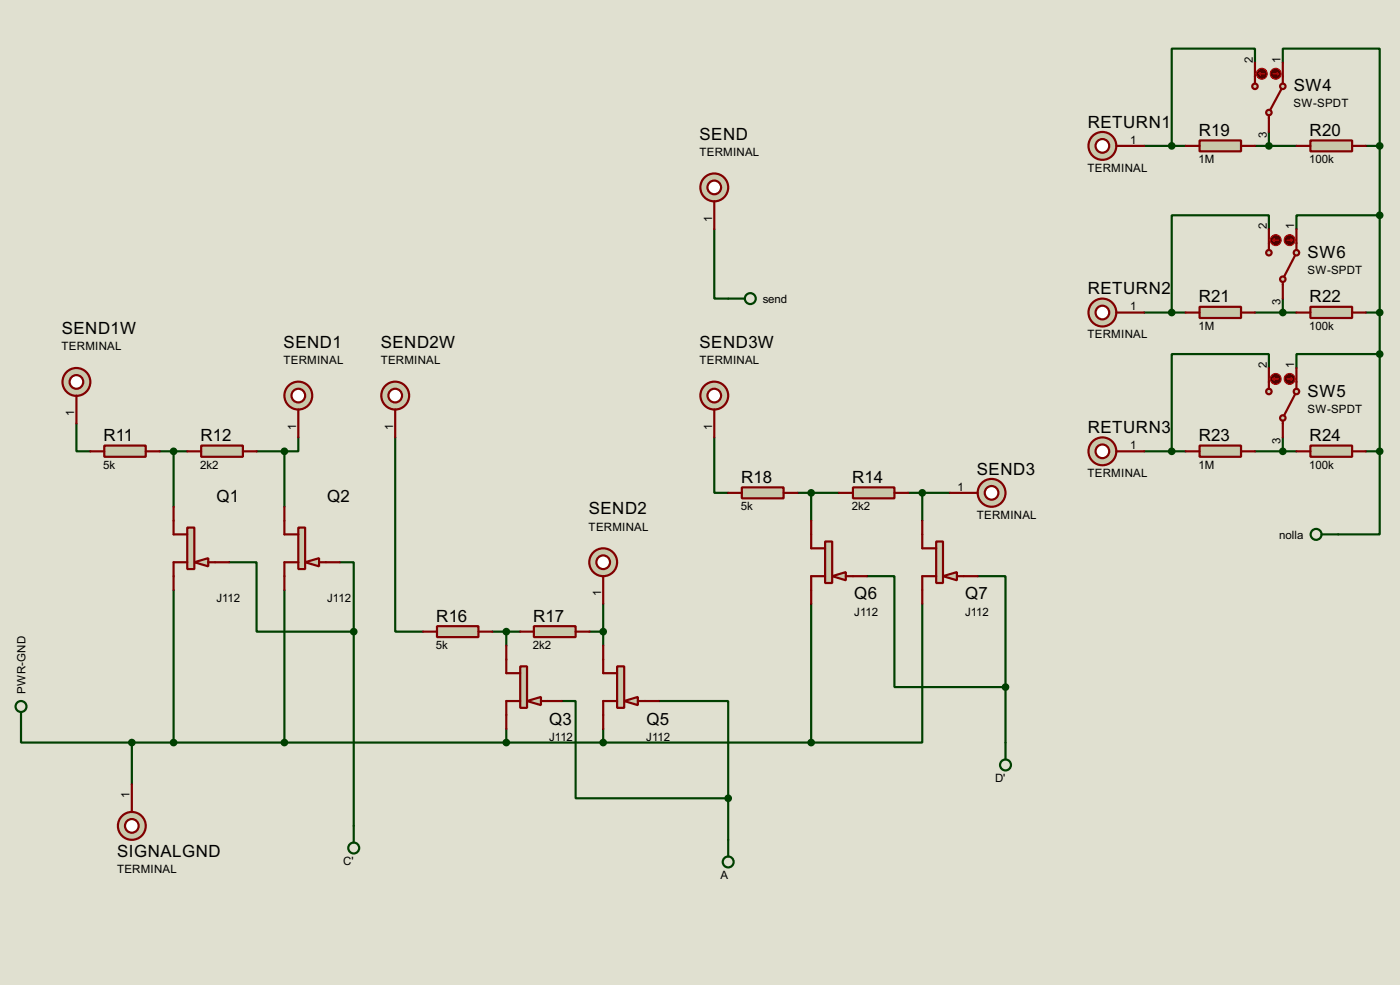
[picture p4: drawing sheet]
<svg xmlns="http://www.w3.org/2000/svg" width="256mm" height="180mm" viewBox="0 0 256 180" stroke-linecap="round" stroke-linejoin="round" font-family="sans-serif">
<path d="M0 0h256.5v180.3h-256.5z" fill="#e0e0d0"/>
<g fill="none" stroke="#004000" stroke-width=".4">
<path d="M229.9 11.5v-2.6h-15.2v17.8M235 11.5v-2.6h17.8v17.8M209.6 26.7h7.6M229.9 26.7h7.6M232.5 24.2v2.5M250.2 26.7h2.6M252.8 39.4h-15.3v2.6M252.8 26.7v55.9M130.9 42v12.7h2.5M209.6 57.2h7.6M229.9 57.2h7.6M232.5 42v-2.6h-17.8v17.8"/>
<path d="M235 54.7v2.5M250.2 57.2h2.6M14 77.5v5.1h2.6M232.5 67.4v-2.6h-17.8v17.8M252.8 64.8h-15.3v2.6M29.3 82.6h5M31.8 82.6v10.2M47 82.6h5.1M52.1 82.6v10.2M54.7 80.1v2.5h-2.6M72.4 80.1v35.5h5.1M130.9 80.1v10.1h2.5"/>
<path d="M146.1 90.2h7.6M148.6 90.2v5.1M166.4 90.2h7.6M169 90.2v5.1M209.6 82.6h7.6M229.9 82.6h7.6M235 80.1v2.5M250.2 82.6h2.6M252.8 82.6v15.2h-7.6M31.8 108v27.9M42 102.9h5v12.7h17.8M52.1 108v27.9"/>
<path d="M62.3 102.9h2.5v12.7M64.8 115.6v35.6M90.2 115.6h5.1M92.8 115.6v2.6M108 115.6h2.5M110.5 110.5v7.7M148.6 110.5v25.4M158.8 105.5h5.1v20.3h20.3M169 110.5v25.4h-20.4M179.1 105.5h5.1v20.3M3.9 133.4v2.5h20.3M24.2 135.9v7.7"/>
<path d="M24.2 135.9h124.4M92.8 133.4v2.5M102.9 128.3h2.6v17.8h27.9M110.5 133.4v2.5M120.7 128.3h12.7v17.8M184.2 125.8v10.1M133.4 146.1v7.6"/>
</g>
<path d="M19.1 81.6h7.6v2h-7.6z" fill="#c8c8aa" stroke="#800000" stroke-width=".4"/>
<path d="M16.6 82.6h2.5M26.7 82.6h2.6" fill="none" stroke="#800000" stroke-width=".4"/>
<path d="M80.1 114.6h7.6v2h-7.6z" fill="#c8c8aa" stroke="#800000" stroke-width=".4"/>
<path d="M77.5 115.6h2.6M87.7 115.6h2.5" fill="none" stroke="#800000" stroke-width=".4"/>
<path d="M135.9 89.2h7.7v2h-7.7z" fill="#c8c8aa" stroke="#800000" stroke-width=".4"/>
<path d="M133.4 90.2h2.5M143.6 90.2h2.5" fill="none" stroke="#800000" stroke-width=".4"/>
<circle cx="54.6" cy="72.4" r="2.55" fill="#c8c8aa" stroke="#800000" stroke-width=".4"/>
<circle cx="54.6" cy="72.4" r="1.25" fill="#feffff" stroke="#800000" stroke-width=".4"/>
<path d="M54.7 75v5.1" fill="none" stroke="#800000" stroke-width=".4"/>
<circle cx="110.5" cy="102.9" r="2.55" fill="#c8c8aa" stroke="#800000" stroke-width=".4"/>
<circle cx="110.5" cy="102.9" r="1.25" fill="#feffff" stroke="#800000" stroke-width=".4"/>
<path d="M110.5 105.5v5" fill="none" stroke="#800000" stroke-width=".4"/>
<circle cx="181.6" cy="90.2" r="2.55" fill="#c8c8aa" stroke="#800000" stroke-width=".4"/>
<circle cx="181.6" cy="90.2" r="1.25" fill="#feffff" stroke="#800000" stroke-width=".4"/>
<path d="M174 90.2h5.1" fill="none" stroke="#800000" stroke-width=".4"/>
<circle cx="24.1" cy="151.2" r="2.55" fill="#c8c8aa" stroke="#800000" stroke-width=".4"/>
<circle cx="24.1" cy="151.2" r="1.25" fill="#feffff" stroke="#800000" stroke-width=".4"/>
<path d="M24.2 143.6v5" fill="none" stroke="#800000" stroke-width=".4"/>
<circle cx="24.1" cy="135.9" r=".5" fill="#004000" stroke="#004000" stroke-width=".4"/>
<circle cx="201.9" cy="26.7" r="2.55" fill="#c8c8aa" stroke="#800000" stroke-width=".4"/>
<circle cx="201.9" cy="26.7" r="1.25" fill="#feffff" stroke="#800000" stroke-width=".4"/>
<path d="M204.5 26.7h5.1" fill="none" stroke="#800000" stroke-width=".4"/>
<circle cx="201.9" cy="57.2" r="2.55" fill="#c8c8aa" stroke="#800000" stroke-width=".4"/>
<circle cx="201.9" cy="57.2" r="1.25" fill="#feffff" stroke="#800000" stroke-width=".4"/>
<path d="M204.5 57.2h5.1" fill="none" stroke="#800000" stroke-width=".4"/>
<circle cx="201.9" cy="82.6" r="2.55" fill="#c8c8aa" stroke="#800000" stroke-width=".4"/>
<circle cx="201.9" cy="82.6" r="1.25" fill="#feffff" stroke="#800000" stroke-width=".4"/>
<path d="M204.5 82.6h5.1" fill="none" stroke="#800000" stroke-width=".4"/>
<path d="M219.8 25.7h7.6v2h-7.6z" fill="#c8c8aa" stroke="#800000" stroke-width=".4"/>
<path d="M217.2 26.7h2.6M227.4 26.7h2.5" fill="none" stroke="#800000" stroke-width=".4"/>
<path d="M240.1 25.7h7.6v2h-7.6z" fill="#c8c8aa" stroke="#800000" stroke-width=".4"/>
<path d="M237.5 26.7h2.6M247.7 26.7h2.5" fill="none" stroke="#800000" stroke-width=".4"/>
<path d="M219.8 56.2h7.6v2h-7.6z" fill="#c8c8aa" stroke="#800000" stroke-width=".4"/>
<path d="M217.2 57.2h2.6M227.4 57.2h2.5" fill="none" stroke="#800000" stroke-width=".4"/>
<path d="M240.1 56.2h7.6v2h-7.6z" fill="#c8c8aa" stroke="#800000" stroke-width=".4"/>
<path d="M237.5 57.2h2.6M247.7 57.2h2.5" fill="none" stroke="#800000" stroke-width=".4"/>
<path d="M219.8 81.6h7.6v2h-7.6z" fill="#c8c8aa" stroke="#800000" stroke-width=".4"/>
<path d="M217.2 82.6h2.6M227.4 82.6h2.5" fill="none" stroke="#800000" stroke-width=".4"/>
<path d="M240.1 81.6h7.6v2h-7.6z" fill="#c8c8aa" stroke="#800000" stroke-width=".4"/>
<path d="M237.5 82.6h2.6M247.7 82.6h2.5" fill="none" stroke="#800000" stroke-width=".4"/>
<circle cx="232.4" cy="20.6" r=".5" fill="#c8c8aa" stroke="#800000" stroke-width=".4"/>
<path d="M232.5 21.1v.5" fill="none" stroke="#800000" stroke-width=".4"/>
<circle cx="229.9" cy="15.8" r=".5" fill="#c8c8aa" stroke="#800000" stroke-width=".4"/>
<path d="M229.9 14v1.3M234.8 16.3l-2.1 3.8" fill="none" stroke="#800000" stroke-width=".4"/>
<circle cx="235" cy="15.8" r=".5" fill="#c8c8aa" stroke="#800000" stroke-width=".4"/>
<path d="M229.9 11.5v2.5M235 11.5v3.8M232.5 21.6v2.6" fill="none" stroke="#800000" stroke-width=".4"/>
<circle cx="233.7" cy="13.5" r="1" fill="#400000" stroke="#f00" stroke-width=".2"/>
<path d="M233.2 13.5h1M234 13.3l.2 .2M234.2 13.5l-.2 .3" fill="none" stroke="#f00" stroke-width=".2"/>
<circle cx="231.1" cy="13.5" r="1" fill="#400000" stroke="#f00" stroke-width=".2"/>
<path d="M230.7 13.5l.2 .3M230.7 13.5h1M230.9 13.3l-.2 .2" fill="none" stroke="#f00" stroke-width=".2"/>
<g fill="#004000" stroke="#004000" stroke-width=".4">
<circle cx="214.6" cy="26.7" r=".5"/>
<circle cx="232.4" cy="26.7" r=".5"/>
</g>
<circle cx="235" cy="76.5" r=".5" fill="#c8c8aa" stroke="#800000" stroke-width=".4"/>
<path d="M235 77v.5" fill="none" stroke="#800000" stroke-width=".4"/>
<circle cx="232.4" cy="71.7" r=".5" fill="#c8c8aa" stroke="#800000" stroke-width=".4"/>
<path d="M232.5 69.9v1.3M237.3 72.2l-2 3.8" fill="none" stroke="#800000" stroke-width=".4"/>
<circle cx="237.5" cy="71.7" r=".5" fill="#c8c8aa" stroke="#800000" stroke-width=".4"/>
<path d="M232.5 67.4v2.5M235 77.5v2.6M237.5 67.4v3.8" fill="none" stroke="#800000" stroke-width=".4"/>
<circle cx="236.2" cy="69.4" r="1" fill="#400000" stroke="#f00" stroke-width=".2"/>
<path d="M235.8 69.4h1M236.5 69.1l.3 .3M236.8 69.4l-.3 .3" fill="none" stroke="#f00" stroke-width=".2"/>
<circle cx="233.7" cy="69.4" r="1" fill="#400000" stroke="#f00" stroke-width=".2"/>
<path d="M233.2 69.4l.3 .3M233.2 69.4h1M233.5 69.1l-.3 .3" fill="none" stroke="#f00" stroke-width=".2"/>
<g fill="#004000" stroke="#004000" stroke-width=".4">
<circle cx="235" cy="82.6" r=".5"/>
<circle cx="214.6" cy="82.6" r=".5"/>
</g>
<circle cx="235" cy="51.1" r=".5" fill="#c8c8aa" stroke="#800000" stroke-width=".4"/>
<path d="M235 51.6v.5" fill="none" stroke="#800000" stroke-width=".4"/>
<circle cx="232.4" cy="46.3" r=".5" fill="#c8c8aa" stroke="#800000" stroke-width=".4"/>
<path d="M232.5 44.5v1.3M237.3 46.8l-2 3.8" fill="none" stroke="#800000" stroke-width=".4"/>
<circle cx="237.5" cy="46.3" r=".5" fill="#c8c8aa" stroke="#800000" stroke-width=".4"/>
<path d="M232.5 42v2.5M235 52.1v2.6M237.5 42v3.8" fill="none" stroke="#800000" stroke-width=".4"/>
<circle cx="236.2" cy="44" r="1" fill="#400000" stroke="#f00" stroke-width=".2"/>
<path d="M235.8 44h1M236.5 43.7l.3 .3M236.8 44l-.3 .3" fill="none" stroke="#f00" stroke-width=".2"/>
<circle cx="233.7" cy="44" r="1" fill="#400000" stroke="#f00" stroke-width=".2"/>
<path d="M233.2 44l.3 .3M233.2 44h1M233.5 43.7l-.3 .3" fill="none" stroke="#f00" stroke-width=".2"/>
<g fill="#004000" stroke="#004000" stroke-width=".4">
<circle cx="235" cy="57.2" r=".5"/>
<circle cx="214.6" cy="57.2" r=".5"/>
</g>
<g fill="none" stroke="#004000" stroke-width=".4">
<path d="M3.9 130.4v3"/>
<circle cx="3.8" cy="129.3" r="1"/>
</g>
<path d="M97.8 114.6h7.7v2h-7.7z" fill="#c8c8aa" stroke="#800000" stroke-width=".4"/>
<path d="M95.3 115.6h2.5M105.5 115.6h2.5" fill="none" stroke="#800000" stroke-width=".4"/>
<path d="M36.9 81.6h7.6v2h-7.6z" fill="#c8c8aa" stroke="#800000" stroke-width=".4"/>
<path d="M34.3 82.6h2.6M44.5 82.6h2.5" fill="none" stroke="#800000" stroke-width=".4"/>
<path d="M35.6 102.9l2.6-.7v1.5z" fill-rule="evenodd" fill="#c8c8aa" stroke="#800000" stroke-width=".4"/>
<path d="M34.3 96.6h1.3v7.6h-1.3z" fill="#c8c8aa" stroke="#800000" stroke-width=".4"/>
<path d="M31.8 92.8v5h2.5M34.3 102.9h-2.5v5.1M38.2 102.9h3.8" fill="none" stroke="#800000" stroke-width=".4"/>
<path d="M55.9 102.9l2.6-.7v1.5z" fill-rule="evenodd" fill="#c8c8aa" stroke="#800000" stroke-width=".4"/>
<path d="M54.7 96.6h1.2v7.6h-1.2z" fill="#c8c8aa" stroke="#800000" stroke-width=".4"/>
<path d="M52.1 92.8v5h2.6M54.7 102.9h-2.6v5.1M58.5 102.9h3.8" fill="none" stroke="#800000" stroke-width=".4"/>
<path d="M96.6 128.3l2.5-.7v1.5z" fill-rule="evenodd" fill="#c8c8aa" stroke="#800000" stroke-width=".4"/>
<path d="M95.3 122h1.3v7.6h-1.3z" fill="#c8c8aa" stroke="#800000" stroke-width=".4"/>
<path d="M92.8 118.2v5h2.5M95.3 128.3h-2.5v5.1M99.1 128.3h3.8" fill="none" stroke="#800000" stroke-width=".4"/>
<path d="M114.4 128.3l2.5-.7v1.5z" fill-rule="evenodd" fill="#c8c8aa" stroke="#800000" stroke-width=".4"/>
<path d="M113.1 122h1.3v7.6h-1.3z" fill="#c8c8aa" stroke="#800000" stroke-width=".4"/>
<path d="M110.5 118.2v5h2.6M113.1 128.3h-2.6v5.1M116.9 128.3h3.8" fill="none" stroke="#800000" stroke-width=".4"/>
<g fill="#004000" stroke="#004000" stroke-width=".4">
<circle cx="110.5" cy="135.9" r=".5"/>
<circle cx="92.7" cy="135.9" r=".5"/>
<circle cx="92.7" cy="115.6" r=".5"/>
<circle cx="110.5" cy="115.6" r=".5"/>
</g>
<path d="M156.3 89.2h7.6v2h-7.6z" fill="#c8c8aa" stroke="#800000" stroke-width=".4"/>
<path d="M153.7 90.2h2.6M163.9 90.2h2.5" fill="none" stroke="#800000" stroke-width=".4"/>
<path d="M152.5 105.5l2.5-.8v1.5z" fill-rule="evenodd" fill="#c8c8aa" stroke="#800000" stroke-width=".4"/>
<path d="M151.2 99.1h1.3v7.6h-1.3z" fill="#c8c8aa" stroke="#800000" stroke-width=".4"/>
<path d="M148.6 95.3v5.1h2.6M151.2 105.5h-2.6v5M155 105.5h3.8" fill="none" stroke="#800000" stroke-width=".4"/>
<path d="M172.8 105.5l2.5-.8v1.5z" fill-rule="evenodd" fill="#c8c8aa" stroke="#800000" stroke-width=".4"/>
<path d="M171.5 99.1h1.3v7.6h-1.3z" fill="#c8c8aa" stroke="#800000" stroke-width=".4"/>
<path d="M169 95.3v5.1h2.5M171.5 105.5h-2.5v5M175.3 105.5h3.8" fill="none" stroke="#800000" stroke-width=".4"/>
<g fill="#004000" stroke="#004000" stroke-width=".4">
<circle cx="168.9" cy="90.2" r=".5"/>
<circle cx="148.6" cy="90.2" r=".5"/>
<circle cx="148.6" cy="135.9" r=".5"/>
<circle cx="31.8" cy="82.6" r=".5"/>
<circle cx="52.1" cy="82.6" r=".5"/>
<circle cx="31.8" cy="135.9" r=".5"/>
<circle cx="52.1" cy="135.9" r=".5"/>
</g>
<circle cx="130.8" cy="34.3" r="2.55" fill="#c8c8aa" stroke="#800000" stroke-width=".4"/>
<circle cx="130.8" cy="34.3" r="1.25" fill="#feffff" stroke="#800000" stroke-width=".4"/>
<path d="M130.9 36.9v5.1" fill="none" stroke="#800000" stroke-width=".4"/>
<circle cx="130.8" cy="72.4" r="2.55" fill="#c8c8aa" stroke="#800000" stroke-width=".4"/>
<circle cx="130.8" cy="72.4" r="1.25" fill="#feffff" stroke="#800000" stroke-width=".4"/>
<path d="M130.9 75v5.1" fill="none" stroke="#800000" stroke-width=".4"/>
<circle cx="72.4" cy="72.4" r="2.55" fill="#c8c8aa" stroke="#800000" stroke-width=".4"/>
<circle cx="72.4" cy="72.4" r="1.25" fill="#feffff" stroke="#800000" stroke-width=".4"/>
<path d="M72.4 75v5.1" fill="none" stroke="#800000" stroke-width=".4"/>
<circle cx="14" cy="69.9" r="2.55" fill="#c8c8aa" stroke="#800000" stroke-width=".4"/>
<circle cx="14" cy="69.9" r="1.25" fill="#feffff" stroke="#800000" stroke-width=".4"/>
<path d="M14 72.4v5.1" fill="none" stroke="#800000" stroke-width=".4"/>
<g fill="#004000" stroke="#004000" stroke-width=".4">
<circle cx="252.7" cy="64.8" r=".5"/>
<circle cx="252.7" cy="57.2" r=".5"/>
<circle cx="252.7" cy="39.4" r=".5"/>
<circle cx="252.7" cy="26.7" r=".5"/>
<circle cx="252.7" cy="82.6" r=".5"/>
<circle cx="64.8" cy="115.6" r=".5"/>
<circle cx="133.4" cy="146.1" r=".5"/>
<circle cx="184.2" cy="125.8" r=".5"/>
</g>
<g fill="none" stroke="#004000" stroke-width=".4">
<path d="M133.4 54.7h3.1M242.1 97.8h3.1M184.2 135.9v3.1M64.8 151.2v3M133.4 153.7v3.1"/>
<circle cx="137.4" cy="54.7" r="1"/>
<circle cx="241.1" cy="97.8" r="1"/>
<circle cx="64.8" cy="155.2" r="1"/>
<circle cx="133.4" cy="157.8" r="1"/>
<circle cx="184.2" cy="140" r="1"/>
</g>
<g font-size="3.5">
<text x="237" y="16.7">SW4</text>
<text x="199.3" y="23.3">RETURN1</text>
<text x="128.2" y="25.6">SEND</text>
<text x="219.6" y="24.9">R19</text>
<text x="239.9" y="24.9">R20</text>
<text x="239.6" y="47.2">SW6</text>
<text x="199.3" y="53.9">RETURN2</text>
<text x="219.6" y="55.4">R21</text>
<text x="239.9" y="55.4">R22</text>
<text x="11.3" y="61.2">SEND1W</text>
<text x="52" y="63.7">SEND1</text>
<text x="69.8" y="63.7">SEND2W</text>
<text x="128.2" y="63.7">SEND3W</text>
<text x="239.6" y="72.6">SW5</text>
<text x="19" y="80.8">R11</text>
<text x="36.7" y="80.8">R12</text>
<text x="199.3" y="79.3">RETURN3</text>
<text x="219.6" y="80.8">R23</text>
<text x="239.9" y="80.8">R24</text>
<text x="135.8" y="88.4">R18</text>
<text x="156.1" y="88.4">R14</text>
<text x="179" y="86.9">SEND3</text>
<text x="39.7" y="92">Q1</text>
<text x="60" y="92">Q2</text>
<text x="107.9" y="94.2">SEND2</text>
<text x="79.9" y="113.8">R16</text>
<text x="97.7" y="113.8">R17</text>
<text x="156.5" y="109.7">Q6</text>
<text x="176.8" y="109.7">Q7</text>
<text x="100.6" y="132.6">Q3</text>
<text x="118.4" y="132.6">Q5</text>
<text x="21.5" y="156.8">SIGNALGND</text>
</g>
<g font-size="2.4">
<text x="229.5" y="11.5" transform="rotate(-90 229.5 11.5)">2</text>
<text x="234.6" y="11.4" transform="rotate(-90 234.6 11.4)">1</text>
<text x="237" y="19.6">SW-SPDT</text>
<text x="128.1" y="28.5">TERMINAL</text>
<text x="207.1" y="26.3">1</text>
<text x="219.6" y="29.9">1M</text>
<text x="232.1" y="25.3" transform="rotate(-90 232.1 25.3)">3</text>
<text x="239.9" y="29.9">100k</text>
<text x="199.2" y="31.4">TERMINAL</text>
<text x="130.5" y="40.6" transform="rotate(-90 130.5 40.6)">1</text>
<text x="232.1" y="42" transform="rotate(-90 232.1 42)">2</text>
<text x="237.1" y="42" transform="rotate(-90 237.1 42)">1</text>
<text x="239.5" y="50.1">SW-SPDT</text>
<text x="139.8" y="55.4">send</text>
<text x="207.1" y="56.8">1</text>
<text x="234.6" y="55.8" transform="rotate(-90 234.6 55.8)">3</text>
<text x="11.3" y="64.1">TERMINAL</text>
<text x="199.2" y="61.9">TERMINAL</text>
<text x="219.6" y="60.4">1M</text>
<text x="239.9" y="60.4">100k</text>
<text x="51.9" y="66.6">TERMINAL</text>
<text x="69.7" y="66.6">TERMINAL</text>
<text x="128.1" y="66.6">TERMINAL</text>
<text x="232.1" y="67.4" transform="rotate(-90 232.1 67.4)">2</text>
<text x="237.1" y="67.4" transform="rotate(-90 237.1 67.4)">1</text>
<text x="13.6" y="76.1" transform="rotate(-90 13.6 76.1)">1</text>
<text x="239.5" y="75.5">SW-SPDT</text>
<text x="54.2" y="78.7" transform="rotate(-90 54.2 78.7)">1</text>
<text x="72" y="78.7" transform="rotate(-90 72 78.7)">1</text>
<text x="130.5" y="78.7" transform="rotate(-90 130.5 78.7)">1</text>
<text x="207.1" y="82.2">1</text>
<text x="234.6" y="81.2" transform="rotate(-90 234.6 81.2)">3</text>
<text x="18.9" y="85.8">5k</text>
<text x="36.7" y="85.8">2k2</text>
<text x="175.4" y="89.8">1</text>
<text x="199.2" y="87.3">TERMINAL</text>
<text x="219.6" y="85.8">1M</text>
<text x="239.9" y="85.8">100k</text>
<text x="135.7" y="93.4">5k</text>
<text x="156.1" y="93.4">2k2</text>
<text x="178.9" y="95">TERMINAL</text>
<text x="107.8" y="97.1">TERMINAL</text>
<text x="234.4" y="98.6">nolla</text>
<text x="39.6" y="110.2">J112</text>
<text x="59.9" y="110.2">J112</text>
<text x="110.1" y="109.2" transform="rotate(-90 110.1 109.2)">1</text>
<text x="156.5" y="112.7">J112</text>
<text x="176.8" y="112.7">J112</text>
<text x="79.9" y="118.8">5k</text>
<text x="97.6" y="118.8">2k2</text>
<text x="4.7" y="127" transform="rotate(-90 4.7 127)">PWR-GND</text>
<text x="100.6" y="135.6">J112</text>
<text x="118.4" y="135.6">J112</text>
<text x="182.3" y="143.1">D'</text>
<text x="23.8" y="146.1" transform="rotate(-90 23.8 146.1)">1</text>
<text x="21.4" y="159.7">TERMINAL</text>
<text x="62.9" y="158.3">C'</text>
<text x="132" y="160.9">A</text>
</g>
</svg>
